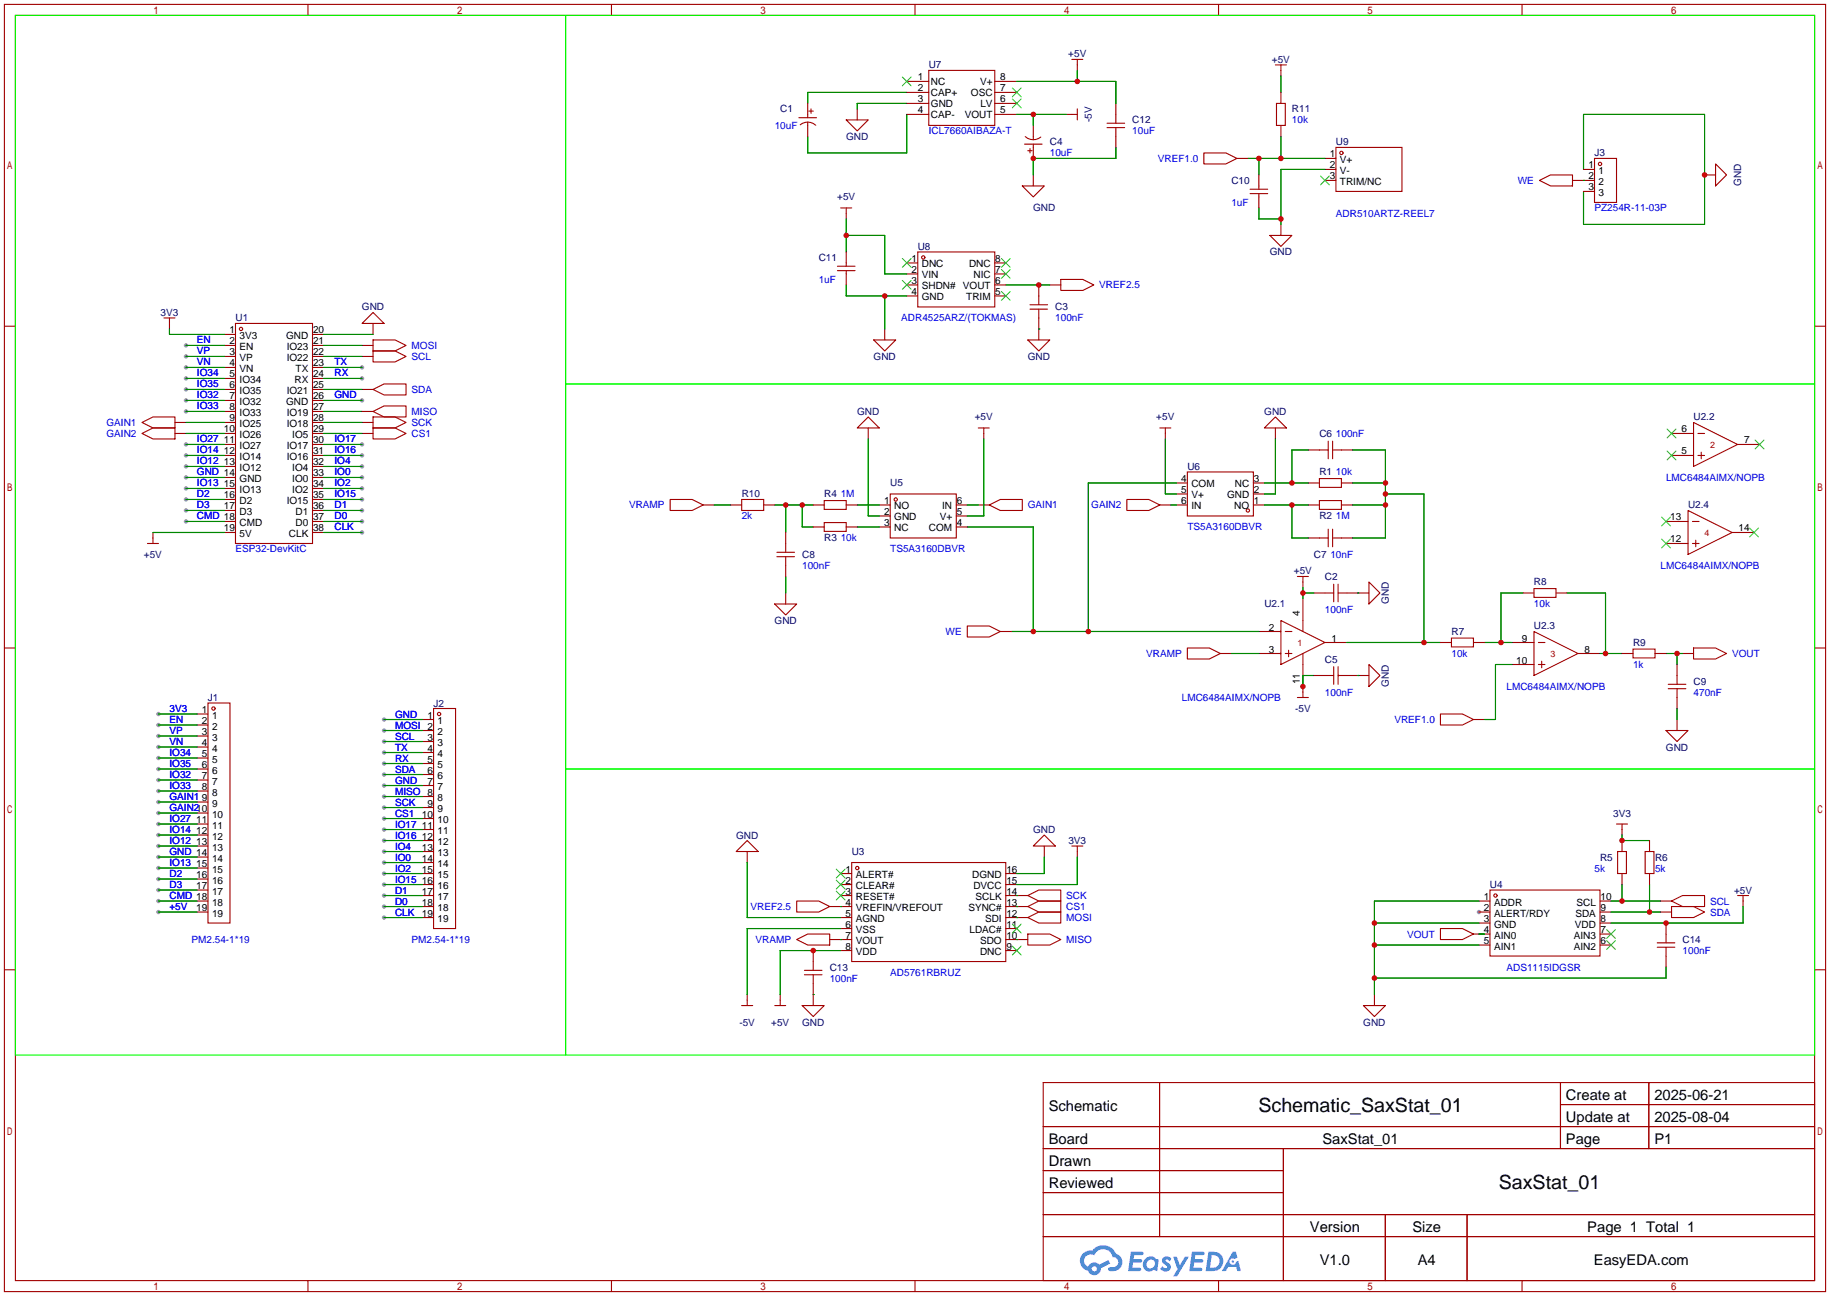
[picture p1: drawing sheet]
<svg xmlns="http://www.w3.org/2000/svg" width="422mm" height="299mm" viewBox="0 0 422 299" stroke-linecap="round" stroke-linejoin="round" font-family="sans-serif">
<g fill="#999">
<circle cx="341.4" cy="210.6" r=".51"/>
<circle cx="42.9" cy="79.8" r=".51"/>
<circle cx="42.9" cy="82.3" r=".51"/>
<circle cx="42.9" cy="84.8" r=".51"/>
<circle cx="42.9" cy="87.4" r=".51"/>
<circle cx="42.9" cy="89.9" r=".51"/>
<circle cx="42.9" cy="92.5" r=".51"/>
<circle cx="42.9" cy="95" r=".51"/>
<circle cx="42.9" cy="102.6" r=".51"/>
<circle cx="42.9" cy="105.2" r=".51"/>
<circle cx="42.9" cy="107.7" r=".51"/>
<circle cx="42.9" cy="110.2" r=".51"/>
<circle cx="42.9" cy="112.8" r=".51"/>
<circle cx="42.9" cy="115.3" r=".51"/>
<circle cx="42.9" cy="117.9" r=".51"/>
<circle cx="42.9" cy="120.4" r=".51"/>
<circle cx="36.6" cy="210.6" r=".51"/>
<circle cx="36.6" cy="185.2" r=".51"/>
<circle cx="36.6" cy="187.7" r=".51"/>
<circle cx="36.6" cy="164.8" r=".51"/>
<circle cx="36.6" cy="167.4" r=".51"/>
<circle cx="36.6" cy="169.9" r=".51"/>
<circle cx="36.6" cy="172.5" r=".51"/>
<circle cx="36.6" cy="175" r=".51"/>
<circle cx="36.6" cy="177.5" r=".51"/>
<circle cx="36.6" cy="180.1" r=".51"/>
<circle cx="36.6" cy="182.6" r=".51"/>
<circle cx="36.6" cy="190.2" r=".51"/>
<circle cx="36.6" cy="192.8" r=".51"/>
<circle cx="36.6" cy="195.3" r=".51"/>
<circle cx="36.6" cy="197.9" r=".51"/>
<circle cx="36.6" cy="200.4" r=".51"/>
<circle cx="36.6" cy="202.9" r=".51"/>
<circle cx="36.6" cy="205.5" r=".51"/>
<circle cx="36.6" cy="208" r=".51"/>
<circle cx="83.6" cy="122.9" r=".51"/>
<circle cx="83.6" cy="120.4" r=".51"/>
<circle cx="83.6" cy="117.9" r=".51"/>
<circle cx="83.6" cy="115.3" r=".51"/>
<circle cx="83.6" cy="112.8" r=".51"/>
<circle cx="83.6" cy="110.2" r=".51"/>
<circle cx="83.6" cy="107.7" r=".51"/>
<circle cx="83.6" cy="105.2" r=".51"/>
<circle cx="83.6" cy="102.6" r=".51"/>
<circle cx="83.6" cy="87.4" r=".51"/>
<circle cx="83.6" cy="84.8" r=".51"/>
<circle cx="83.6" cy="92.5" r=".51"/>
<circle cx="88.6" cy="189" r=".51"/>
<circle cx="88.6" cy="211.8" r=".51"/>
<circle cx="88.6" cy="209.3" r=".51"/>
<circle cx="88.6" cy="206.8" r=".51"/>
<circle cx="88.6" cy="204.2" r=".51"/>
<circle cx="88.6" cy="201.7" r=".51"/>
<circle cx="88.6" cy="199.1" r=".51"/>
<circle cx="88.6" cy="196.6" r=".51"/>
<circle cx="88.6" cy="194.1" r=".51"/>
<circle cx="88.6" cy="191.5" r=".51"/>
<circle cx="88.6" cy="168.7" r=".51"/>
<circle cx="88.6" cy="186.4" r=".51"/>
<circle cx="88.6" cy="176.3" r=".51"/>
<circle cx="88.6" cy="166.1" r=".51"/>
<circle cx="88.6" cy="173.7" r=".51"/>
<circle cx="88.6" cy="171.2" r=".51"/>
<circle cx="88.6" cy="183.9" r=".51"/>
<circle cx="88.6" cy="181.4" r=".51"/>
<circle cx="88.6" cy="178.8" r=".51"/>
</g>
<g fill="none" stroke="#a10000" stroke-width=".25">
<path d="M1 1h420.4v297.2h-420.4zM3.6 3.6h415.2v292.1h-415.2zM71.1 1v2.6M141.1 1v2.6M211.2 1v2.6M281.3 1v2.6M351.3 1v2.6M1 75.3h2.6M418.8 75.3h2.6M1 149.6h2.6M418.8 149.6h2.6M1 223.9h2.6"/>
<path d="M418.8 223.9h2.6M240.8 249.9h178v45.8h-178zM267.7 249.9v35.6M360.2 249.9v15.3M360.2 255h58.6M380.6 249.9v15.3M240.8 260.1h178M240.8 265.2h178M240.8 270.3h55.4M240.8 275.3h55.4M296.2 265.2v30.5M71.1 295.7v2.5"/>
<path d="M141.1 295.7v2.5M211.2 295.7v2.5M240.8 280.4h178M240.8 285.5h178M281.3 295.7v2.5M319.8 280.4v15.3M338.6 280.4v15.3M351.3 295.7v2.5"/>
</g>
<g fill="#5487ff">
<path d="M268.5 290.3a1.3 1.3 0 0 1 1.9 .3l-.4 .6a.54 .54 0 0 0-1-.2l.2 .2a1.28 1.28 0 0 1 .8 2 1.53 1.53 0 0 1-2.2-.3l.5-.6 .8 .5a.31 .31 0 0 0 .3-.3 .31 .31 0 0 0-.2-.3 1.12 1.12 0 0 1-.7-1.9z"/>
<path d="M270.8 290.2h.8l.7 1.9 1.2-1.9h.9l-2.7 4.5h-.9l1-1.7z"/>
<path d="M261 289h2.3a.46 .46 0 0 1 .5 .1 .46 .46 0 0 1 .1 .5l-.3 .2h-1.8l-.1 .9h1.6a.4 .4 0 0 1 .3 .4 .4 .4 0 0 1-.4 .4h-1.6l-.2 1.2h1.4a.46 .46 0 0 1 .5 .1 .46 .46 0 0 1 .1 .5l-.4 .2h-2.6z"/>
<path d="M275.1 289h2.3a.47 .47 0 0 1 .5 .1 .47 .47 0 0 1 .1 .5l-.3 .2h-1.8l-.1 .9h1.6a.4 .4 0 0 1 .4 .4 .4 .4 0 0 1-.5 .4h-1.6l-.2 1.2h1.4a.46 .46 0 0 1 .5 .1 .46 .46 0 0 1 .1 .5l-.4 .2h-2.6z"/>
<path d="M284.5 289h.8l.3 1.3-.6 .4a.75 .75 0 0 0-1.1 .3 .75 .75 0 0 0 .5 1 .75 .75 0 0 0 .9-.6l.5-.3 .6 2.4h-.8l-.3-1h-1.8l-.5 1h-1z"/>
<path d="M278.9 289l-.6 4.5h1.4a2.27 2.27 0 0 0 2.7-2.3 2.27 2.27 0 0 0-2.7-2.2zM279.7 289.8a1.5 1.5 0 0 1 1.8 1.5 1.5 1.5 0 0 1-1.9 1.4h-.3z"/>
<path d="M264.4 290.6a1.6 1.6 0 0 0-.4 2.3 1.6 1.6 0 0 0 2.3 .2l.8 .4 .3-2.5-.1-.3h-.5a1.58 1.58 0 0 0-2.4-.1zM265 291.1a.99 .99 0 0 1 1.6 .6 .99 .99 0 0 1-1.3 1.1 .98 .98 0 0 1-.3-1.7z"/>
<path d="M250 289.4a2.37 2.37 0 0 0 1.1 4 1.54 1.54 0 0 0 1.8 1 1.54 1.54 0 0 0 1.2-1.6l2.2-1.1-.5-.8-2.1 1.1a1.57 1.57 0 0 0-2.6 .4 1.5 1.5 0 0 1-.7-2.1 1.5 1.5 0 0 1 2.2-.5 2.23 2.23 0 0 1 2.3-1.4 2.23 2.23 0 0 1 1.9 1.8 1.16 1.16 0 0 1 1.3 1.1 1.16 1.16 0 0 1-1.1 1.3h-.7a.47 .47 0 0 0-.5 .3 .47 .47 0 0 0 .4 .6 2.14 2.14 0 0 0 2.7-1.4 2.14 2.14 0 0 0-1.3-2.7 3.2 3.2 0 0 0-5.5-.7l-1.1 .1zM252 292.9a.6 .6 0 0 1 1.2 0 .6 .6 0 0 1-1.2 0z"/>
<circle cx="284.6" cy="291.3" r=".28"/>
</g>
<g fill="none" stroke="#a10000" stroke-width=".25">
<path d="M209.3 18.8h5.1M214.4 16.3h15.2v12.7h-15.2zM229.6 18.8h5.1M247.4 13.7h2.5M248.7 13.7v2.6M294.4 15h2.5M295.7 15v2.5M184.4 27.2h4.1M184.7 28.8a2.74 2.74 0 0 1 3.6 .1M186.4 23.9v3.3M186.4 28.2v3.3M186.7 25.7h1"/>
<path d="M187.2 25.1v1.1M195.3 27.7h5.1l-2.5 2.5zM197.9 25.1v2.6M209.3 26.4h5.1M209.3 21.3h5.1M209.3 23.9h5.1M229.6 26.4h5.1M229.6 21.3h5.1M229.6 23.9h5.1M236.5 33.3h4M236.6 31.5a2.74 2.74 0 0 0 3.6 .1M237.2 34.8h1.1"/>
<path d="M237.7 34.3v1M238.5 29v3.3M238.5 33.3v3.3M246.1 26.4h2.6M248.7 25.1v2.6M255.5 29.5h4.1M255.5 28.4h4.1M257.6 23.9v4.5M257.6 29.5v4.5M277.9 35.3h5.1l2.5 1.3-2.5 1.2h-5.1zM285.5 36.6h2.5M294.6 23.9h2.1v5.1h-2.1z"/>
<path d="M295.7 21.3v2.6M295.7 29v2.5M305.8 36.6h2.6M305.8 39.1h2.6M308.4 34h15.2v10.2h-15.2zM365.5 39.1h2.5M368 36.6h5.1v10.1h-5.1zM396 37.8l2.5 2.6-2.5 2.5zM194.1 48h2.5M195.3 48v2.5M195.3 58.2v3.3M211.8 58.2h17.8v12.7h-17.8z"/>
<path d="M236 42.9h5l-2.5 2.6zM238.5 40.4v2.5M288.5 44.7h4.1M288.5 43.7h4.1M290.6 40.4v3.3M290.6 44.7v3.3M293.1 54.4h5.1l-2.5 2.5zM295.7 51.8v2.6M305.8 41.7h2.6M355.3 41.7l2.6-1.3h5.1v2.5h-5.1zM363 41.7h5M365.5 44.2h2.5"/>
<path d="M393.4 40.4h2.6M37.8 73.4h2.6M39.1 73.4v2.5M51.8 77.2h2.6M51.8 79.8h2.6M54.4 74.7h17.7v50.8h-17.7zM72.1 77.2h2.6M72.1 79.8h2.6M83.6 79.8h2.5M86.1 72.1l2.5 2.6h-5zM86.1 78.5h5.1l2.5 1.3-2.5 1.2h-5.1zM86.1 74.7v2.5"/>
<path d="M193.3 62.5h4.1M193.3 61.5h4.1M195.3 62.5v3.3M201.7 78.5h5.1l-2.6 2.5zM204.2 75.9v2.6M209.3 65.8h2.5M209.3 60.7h2.5M209.3 63.2h2.5M209.3 68.3h2.5M229.6 65.8h2.6M229.6 60.7h2.6M229.6 63.2h2.6"/>
<path d="M229.6 68.3h2.6M237.2 78.5h5.1l-2.5 2.5zM237.7 70.4h4.1M237.7 71.4h4.1M239.8 65.8v4.6M239.8 71.4v7.1M242.3 65.8h2.6M244.9 64.5h5l2.6 1.3-2.6 1.3h-5zM32.8 97.5l2.5-1.2h5.1v2.5h-5.1zM40.4 97.5h2.5M51.8 82.3h2.6M51.8 84.8h2.6"/>
<path d="M51.8 87.4h2.6M51.8 89.9h2.6M51.8 92.5h2.6M51.8 95h2.6M51.8 97.5h2.6M72.1 82.3h2.6M72.1 84.8h2.6M72.1 87.4h2.6M72.1 89.9h2.6M72.1 92.5h2.6M72.1 95h2.6M72.1 97.5h2.6"/>
<path d="M83.6 82.3h2.5M83.6 89.9h2.5M83.6 95h2.5M83.6 97.5h2.5M86.1 96.3h5.1l2.5 1.2-2.5 1.3h-5.1zM86.1 95l2.5-1.3h5.1v2.6h-5.1zM86.1 98.8h5.1l2.5 1.3-2.5 1.2h-5.1zM86.1 89.9l2.5-1.3h5.1v2.6h-5.1zM86.1 81h5.1l2.5 1.3-2.5 1.3h-5.1zM197.9 98.8l2.5-2.5 2.5 2.5zM200.4 98.8v2.5M225.8 98.8h2.5"/>
<path d="M227.1 98.8v2.5M267.7 98.8h2.6M269 98.8v2.5M294.4 96.3l2.5 2.5h-5.1zM294.4 98.8v2.5M390.9 97.5l10.2 5.1-10.2 5.1zM32.8 100.1l2.5-1.3h5.1v2.5h-5.1zM40.4 100.1h2.5M51.8 100.1h2.6M51.8 105.2h2.6M51.8 102.6h2.6M51.8 107.7h2.6"/>
<path d="M51.8 110.2h2.6M51.8 112.8h2.6M51.8 115.3h2.6M51.8 117.9h2.6M72.1 100.1h2.6M72.1 105.2h2.6M72.1 102.6h2.6M72.1 107.7h2.6M72.1 110.2h2.6M72.1 112.8h2.6M72.1 115.3h2.6M72.1 117.9h2.6"/>
<path d="M83.6 100.1h2.5M154.7 115.3h5.1l2.5 1.3-2.5 1.3h-5.1zM162.3 116.6h2.5M168.7 116.6h2.5M171.2 115.3h5.1v2.6h-5.1zM176.3 116.6h2.5M187.7 116.6h2.5M190.2 115.6h5.1v2h-5.1zM195.3 116.6h2.6M202.9 116.6h2.6M202.9 119.1h2.6M205.5 114h15.2v10.2h-15.2z"/>
<path d="M220.7 116.6h2.6M220.7 119.1h2.6M225.8 116.6h2.5M228.3 116.6l2.6-1.3h5.1v2.6h-5.1zM260.1 115.3h5.1l2.5 1.3-2.5 1.3h-5.1zM267.7 116.6h2.6M271.5 116.6h2.6M271.5 114h2.6M271.5 111.5h2.6M274.1 109h15.2v10.1h-15.2zM289.3 116.6h2.5M289.3 114h2.5"/>
<path d="M289.3 111.5h2.5M302 116.6h2.5M302 111.5h2.5M302 103.9h4.6M304.5 110.5h5.1v2h-5.1zM304.5 115.6h5.1v2h-5.1zM306.6 101.9v4M307.6 103.9h4.6M307.6 101.9v4M309.6 116.6h2.6M309.6 111.5h2.6M385.8 100.1h5.1"/>
<path d="M385.8 105.2h5.1M389.6 117.9l10.2 5-10.2 5.1zM391.9 100.1h1.5M391.9 105.2h1.5M392.7 104.4v1.5M401.1 102.6h5M34 125.5h2.6M35.3 122.9v2.6M51.8 120.4h2.6M51.8 122.9h2.6M72.1 120.4h2.6M72.1 122.9h2.6"/>
<path d="M178.8 139.4h5.1l-2.5 2.6zM179.3 127.5h4.1M179.3 128.5h4.1M181.4 122.9v4.6M181.4 128.5v4.6M181.4 136.9v2.5M187.7 121.7h2.5M190.2 120.6h5.1v2.1h-5.1zM195.3 121.7h2.6M202.9 121.7h2.6M220.7 121.7h2.6M299.5 133.1h2.5"/>
<path d="M300.7 133.1v2.5M300.7 138.2v7.6M302 124.2h4.6M303.3 136.9h4.5M306.6 122.2v4M307.6 122.2v4M307.6 124.2h4.6M307.8 134.9v4M308.9 136.9h7.1M308.9 134.9v4M316 134.4l2.5 2.5-2.5 2.5zM351.5 136.9h2.6"/>
<path d="M354.1 135.9h5.1v2h-5.1zM359.2 136.9h2.5M384.6 120.4h5M384.6 125.5h5M390.7 120.4h1.5M390.7 125.5h1.5M391.4 124.7v1.5M399.8 122.9h5.1M223.3 144.5h5l2.6 1.3-2.6 1.3h-5zM230.9 145.8h2.5M274.1 149.6h5l2.6 1.3-2.6 1.2h-5zM281.7 150.9h2.5"/>
<path d="M290.6 145.8h5.1M290.6 150.9h5.1M295.7 143.3l10.1 5-10.1 5.1zM296.7 145.8h1.5M296.7 150.9h1.5M297.4 150.1v1.5M300.7 150.9v10.1M303.3 156h4.5M305.8 148.3h5.1M307.8 153.9v4.1M308.9 156h7.1M308.9 153.9v4.1"/>
<path d="M316 153.4l2.5 2.6-2.5 2.5zM332.5 148.3h2.5M335 147.3h5.1v2.1h-5.1zM340.1 148.3h2.5M349 148.3h5.1M349 153.4h5.1M354.1 145.8l10.1 5.1-10.1 5.1zM355.1 148.3h1.5M355.1 153.4h1.5M355.9 152.7v1.5M364.2 150.9h5.1M374.4 150.9h2.5"/>
<path d="M376.9 149.9h5.1v2h-5.1zM382 150.9h2.6M385.1 158h4M385.1 159h4M387.1 153.4v4.6M387.1 159v4.6M388.4 150.9h2.5M390.9 149.6h5.1l2.5 1.3-2.5 1.2h-5.1zM45.5 164.8h2.5M45.5 167.4h2.5M45.5 169.9h2.5M45.5 172.5h2.5"/>
<path d="M45.5 175h2.5M45.5 177.5h2.5M48 162.3h5.1v50.8h-5.1zM97.5 166.1h2.6M97.5 168.7h2.6M97.5 171.2h2.6M97.5 173.7h2.6M97.5 176.3h2.6M97.5 178.8h2.6M100.1 163.6h5.1v50.8h-5.1zM299.5 161h2.5M332.5 164.8h5.1l2.5 1.3-2.5 1.3h-5.1z"/>
<path d="M340.1 166.1h2.5M384.6 168.7h5l-2.5 2.5zM387.1 166.1v2.6M45.5 195.3h2.5M45.5 190.2h2.5M45.5 180.1h2.5M45.5 182.6h2.5M45.5 185.2h2.5M45.5 187.7h2.5M45.5 192.8h2.5M45.5 197.9h2.5M97.5 181.4h2.6"/>
<path d="M97.5 183.9h2.6M97.5 186.4h2.6M97.5 189h2.6M97.5 191.5h2.6M97.5 194.1h2.6M97.5 196.6h2.6M97.5 199.1h2.6M169.9 196.6l2.6-2.5 2.5 2.5zM172.5 196.6v2.5M196.6 199.1h35.6v22.9h-35.6zM238.5 195.3l2.5-2.5 2.6 2.5zM241 195.3v2.6"/>
<path d="M247.4 195.3h2.5M248.7 195.3v2.6M373.1 190.2h2.6M373.4 196.6h2v5.1h-2zM374.4 190.2v2.6M374.4 194.1v2.5M379.7 196.6h2.1v5.1h-2.1zM380.7 194.1v2.5M45.5 208h2.5M45.5 210.6h2.5M45.5 200.4h2.5M45.5 202.9h2.5"/>
<path d="M45.5 205.5h2.5M97.5 201.7h2.6M97.5 204.2h2.6M97.5 206.8h2.6M97.5 209.3h2.6M97.5 211.8h2.6M183.9 208h5.1l2.5 1.3-2.5 1.3h-5.1zM183.9 216.9l2.5-1.3h5.1v2.6h-5.1zM187.7 219.5v4.5M191.5 209.3h5.1M191.5 216.9h5.1M194.1 201.7h2.5"/>
<path d="M194.1 204.2h2.5M194.1 206.8h2.5M194.1 211.8h2.5M194.1 214.4h2.5M194.1 219.5h2.5M232.2 201.7h2.5M232.2 204.2h2.5M232.2 206.8h5M232.2 209.3h5M232.2 211.8h5M232.2 214.4h2.5M232.2 216.9h5"/>
<path d="M232.2 219.5h2.5M237.2 211.8l2.6-1.2h5.1v2.5h-5.1zM237.2 215.6h5.1l2.6 1.3-2.6 1.3h-5.1zM237.2 209.3l2.6-1.3h5.1v2.6h-5.1zM237.2 206.8l2.6-1.3h5.1v2.5h-5.1zM332.5 214.4h5.1l2.5 1.2-2.5 1.3h-5.1zM340.1 215.6h3.8M341.4 208h2.5M341.4 210.6h2.5M341.4 213.1h2.5M341.4 218.2h2.5M343.9 205.5h25.4v15.2h-25.4z"/>
<path d="M369.3 208h2.6M369.3 210.6h2.6M369.3 213.1h2.6M369.3 215.6h2.6M369.3 218.2h2.6M374.4 201.7v2.5M380.7 201.7v2.5M382.5 217.7h4.1M382.5 218.7h4.1M383.3 208h2.5M383.3 210.6h2.5M384.6 213.1v4.6"/>
<path d="M384.6 218.7v4.6M385.8 209.3h5.1l2.5 1.3-2.5 1.2h-5.1zM385.8 208l2.6-1.2h5v2.5h-5zM401.1 206.8h2.5M402.3 206.8v2.5M171.2 232.2h2.5M172.5 229.6v2.6M178.8 232.2h2.6M180.1 229.6v2.6M185.2 232.2h5l-2.5 2.5zM185.7 224h4M185.7 225h4"/>
<path d="M187.7 225v7.2M314.7 232.2h5.1l-2.6 2.5zM317.2 229.6v2.6"/>
<circle cx="309.6" cy="35.3" r=".38"/>
<circle cx="369.3" cy="37.8" r=".38"/>
<circle cx="213.1" cy="59.4" r=".38"/>
<circle cx="55.6" cy="75.9" r=".38"/>
<circle cx="206.8" cy="115.3" r=".38"/>
<circle cx="288" cy="117.9" r=".38"/>
<circle cx="49.3" cy="163.6" r=".38"/>
<circle cx="101.3" cy="164.8" r=".38"/>
<circle cx="197.9" cy="200.4" r=".38"/>
<circle cx="345.2" cy="206.8" r=".38"/>
</g>
<g fill="none" stroke="#3c3" stroke-width=".25">
<path d="M208.3 17.8l2 2M210.3 17.8l-2 2M233.7 22.9l2 2M233.7 20.3l2 2.1M235.7 22.9l-2 2M235.7 20.3l-2 2.1M208.3 59.7l2 2M210.3 59.7l-2 2M231.1 59.7l2.1 2M233.2 59.7l-2.1 2M304.8 40.6l2 2.1M306.8 40.6l-2 2.1"/>
<path d="M208.3 64.8l2 2M210.3 64.8l-2 2M231.1 67.3l2.1 2M231.1 62.2l2.1 2.1M233.2 67.3l-2.1 2M233.2 62.2l-2.1 2.1M384.8 99.1l2 2M386.8 99.1l-2 2M383.5 119.4l2.1 2M384.8 104.1l2 2.1M385.6 119.4l-2.1 2M386.8 104.1l-2 2.1"/>
<path d="M405.1 101.6l2.1 2M407.2 101.6l-2.1 2M383.5 124.5l2.1 2M385.6 124.5l-2.1 2M403.9 121.9l2 2.1M405.9 121.9l-2 2.1M193 200.7l2.1 2M193 203.2l2.1 2M193 205.7l2.1 2.1M195.1 200.7l-2.1 2M195.1 203.2l-2.1 2M195.1 205.7l-2.1 2.1"/>
<path d="M233.7 218.4l2 2.1M233.7 213.4l2 2M235.7 218.4l-2 2.1M235.7 213.4l-2 2M370.8 217.2l2.1 2M370.8 214.6l2.1 2.1M372.9 217.2l-2.1 2M372.9 214.6l-2.1 2.1"/>
</g>
<g fill="none" stroke="#008700" stroke-width=".25">
<path d="M234.7 18.8h22.9v5.1M248.7 16.3v2.5M295.7 17.5v3.8M209.3 23.9h-11.4v1.2M209.3 21.3h-22.9v2.6M209.3 26.4v8.9h-22.9v-3.8M234.7 26.4h11.4M238.5 26.4v2.6M257.6 34v2.6h-19.1v3.8M288 36.6h17.8M290.6 36.6v3.8M295.7 31.5v5.1"/>
<path d="M305.8 39.1h-10.1v12.7M365.5 39.1v-12.7h27.9v25.4h-27.9v-7.6M195.3 54.4h8.9v8.8h5.1M195.3 50.5v7.7M290.6 48v2.5h5.1M365.5 41.7h.1M39.1 75.9v1.3h12.7M42.9 79.8h8.9M74.7 77.2h11.4M74.7 79.8h8.9M195.3 65.8v2.5h14M204.2 68.3v7.6"/>
<path d="M232.2 65.8h10.1M239.8 75.9h.1M42.9 95h8.9M42.9 97.5h8.9M42.9 82.3h8.9M42.9 89.9h8.9M42.9 84.8h8.9M42.9 87.4h8.9M42.9 92.5h8.9M74.7 95h8.9M74.7 97.5h8.9M74.7 82.3h8.9"/>
<path d="M74.7 89.9h8.9M74.7 84.8h8.9M74.7 87.4h8.9M74.7 92.5h8.9M42.9 100.1h8.9M42.9 102.6h8.9M42.9 105.2h8.9M42.9 107.7h8.9M42.9 110.2h8.9M42.9 112.8h8.9M42.9 115.3h8.9M42.9 117.9h8.9"/>
<path d="M74.7 100.1h8.9M74.7 102.6h8.9M74.7 105.2h8.9M74.7 107.7h8.9M74.7 110.2h8.9M74.7 112.8h8.9M74.7 115.3h8.9M74.7 117.9h8.9M164.8 116.6h3.9M178.8 116.6h8.9M181.4 116.6v6.3M185.2 116.6v5.1h2.5"/>
<path d="M197.9 116.6h5M200.4 101.3v17.8h2.5M223.3 116.6h2.5M227.1 101.3v17.8h-3.8M269 101.3v12.7h2.5M270.3 116.6h1.2M271.5 111.5h-20.3v34.3M291.8 111.5h10.2M291.8 116.6h10.2M294.4 101.3v12.7h-2.6M298.2 116.6v7.6h3.8M302 103.9h-3.8v7.6"/>
<path d="M312.2 111.5h7.6M312.2 116.6h7.6M312.2 103.9h7.6v20.3h-7.6M319.8 114h8.9v34.3M35.3 122.9h16.5M42.9 120.4h8.9M74.7 122.9h8.9M74.7 120.4h8.9M181.4 133.1v3.8M197.9 121.7h5M223.3 121.7h15.2v24.1M300.7 135.6v2.6"/>
<path d="M300.7 136.9h2.6M313.4 136.9h.1M351.5 136.9h-5v11.4M361.7 136.9h8.9v14M233.4 145.8h57.2M284.2 150.9h6.4M303.3 156h-2.6v2.5M310.9 148.3h21.6M313.4 156h.1M342.6 148.3h6.4M349 153.4h-3.8v12.7h-2.6M369.3 150.9h5.1"/>
<path d="M384.6 150.9h3.8M387.1 150.9v2.5M36.6 164.8h8.9M36.6 167.4h8.9M36.6 169.9h8.9M36.6 172.5h8.9M36.6 175h8.9M36.6 177.5h8.9M88.6 166.1h8.9M88.6 168.7h8.9M88.6 176.3h8.9M88.6 173.7h8.9"/>
<path d="M88.6 171.2h8.9M88.6 178.8h8.9M387.1 163.6v2.5M36.6 185.2h8.9M36.6 187.7h8.9M36.6 180.1h8.9M36.6 182.6h8.9M36.6 190.2h8.9M36.6 192.8h8.9M36.6 195.3h8.9M36.6 197.9h8.9M88.6 194.1h8.9"/>
<path d="M88.6 189h8.9M88.6 199.1h8.9M88.6 196.6h8.9M88.6 191.5h8.9M88.6 186.4h8.9M88.6 183.9h8.9M88.6 181.4h8.9M172.5 199.1v12.7h21.6M241 197.9v3.8h-6.3M248.7 197.9v6.3h-14M374.4 192.8v1.3h6.3M36.6 208h8.9"/>
<path d="M36.6 210.6h8.9M36.6 200.4h8.9M36.6 202.9h8.9M36.6 205.5h8.9M88.6 204.2h8.9M88.6 201.7h8.9M88.6 211.8h8.9M88.6 209.3h8.9M88.6 206.8h8.9M194.1 209.3h.1M194.1 216.9h.1M194.1 219.5h-14v10.1"/>
<path d="M194.1 214.4h-21.6v15.2M234.7 211.8h.1M234.7 216.9h.1M234.7 209.3h.1M234.7 206.8h.1M317.2 213.1h24.2M317.2 218.2h24.2M341.4 215.6h1.2M341.4 208h-24.2v21.6M371.9 208h11.4M371.9 210.6h11.4M374.4 204.2v3.8"/>
<path d="M380.7 204.2v6.4M402.3 209.3v3.8h-30.4M187.7 229.6h.1M384.6 223.3v2.5h-67.4"/>
</g>
<path d="M3.6 3.6h127v240h-127zM130.6 3.6h288.2v85h-288.2zM130.6 88.6h288.2v88.9h-288.2zM130.6 177.5h288.2v66.1h-288.2z" fill="none" stroke="#0f0" stroke-width=".25"/>
<g fill="#c00">
<circle cx="239.8" cy="65.8" r=".63"/>
<circle cx="317.2" cy="213.1" r=".63"/>
<circle cx="317.2" cy="218.2" r=".63"/>
<circle cx="317.2" cy="225.8" r=".63"/>
<circle cx="251.2" cy="145.8" r=".63"/>
<circle cx="238.5" cy="145.8" r=".63"/>
<circle cx="300.7" cy="136.9" r=".63"/>
<circle cx="187.7" cy="219.5" r=".63"/>
<circle cx="380.7" cy="210.6" r=".63"/>
<circle cx="374.4" cy="208" r=".63"/>
<circle cx="393.4" cy="40.4" r=".63"/>
<circle cx="298.2" cy="111.5" r=".63"/>
<circle cx="298.2" cy="116.6" r=".63"/>
<circle cx="185.2" cy="116.6" r=".63"/>
<circle cx="181.4" cy="116.6" r=".63"/>
<circle cx="384.6" cy="213.1" r=".63"/>
<circle cx="374.4" cy="194.1" r=".63"/>
<circle cx="238.5" cy="36.6" r=".63"/>
<circle cx="300.7" cy="158.5" r=".63"/>
<circle cx="319.8" cy="114" r=".63"/>
<circle cx="319.8" cy="111.5" r=".63"/>
<circle cx="319.8" cy="116.6" r=".63"/>
<circle cx="328.7" cy="148.3" r=".63"/>
<circle cx="346.5" cy="148.3" r=".63"/>
<circle cx="387.1" cy="150.9" r=".63"/>
<circle cx="370.6" cy="150.9" r=".63"/>
<circle cx="295.7" cy="50.5" r=".63"/>
<circle cx="295.7" cy="36.6" r=".63"/>
<circle cx="290.6" cy="36.6" r=".63"/>
<circle cx="204.2" cy="68.3" r=".63"/>
<circle cx="195.3" cy="54.4" r=".63"/>
<circle cx="238.5" cy="26.4" r=".63"/>
<circle cx="248.7" cy="18.8" r=".63"/>
</g>
<g font-size="4.5">
<text x="290.5" y="256.8">Schematic_SaxStat_01</text>
<text x="345.9" y="274.6">SaxStat_01</text>
</g>
<g font-size="3.4">
<text x="242.1" y="256.5">Schematic</text>
<text x="361.5" y="254">Create at</text>
<text x="381.9" y="254">2025-06-21</text>
<text x="361.5" y="259.1">Update at</text>
<text x="381.9" y="259.1">2025-08-04</text>
<text x="242.1" y="264.2">Board</text>
<text x="242.1" y="269.2">Drawn</text>
<text x="305.3" y="264.2">SaxStat_01</text>
<text x="361.5" y="264.2">Page</text>
<text x="381.9" y="264.2">P1</text>
<text x="242.1" y="274.3">Reviewed</text>
<text x="302.4" y="284.5">Version</text>
<text x="326" y="284.5">Size</text>
<text x="366.4" y="284.5">Page 1 Total 1</text>
<text x="304.6" y="292.1">V1.0</text>
<text x="327.2" y="292.1">A4</text>
<text x="367.9" y="292.1">EasyEDA.com</text>
</g>
<g font-size="2.3" fill="#000080">
<text x="214.4" y="15.8">U7</text>
<text x="246.6" y="13.3">+5V</text>
<text x="293.6" y="14.5">+5V</text>
<text x="180.1" y="26">C1</text>
<text x="252" y="28.2" transform="rotate(-90 252 28.2)">-5V</text>
<text x="261.4" y="28.5">C12</text>
<text x="298.2" y="26">R11</text>
<text x="195.3" y="32.3">GND</text>
<text x="242.3" y="33.6">C4</text>
<text x="308.4" y="33.6">U9</text>
<text x="368" y="36.1">J3</text>
<text x="193.2" y="46.3">+5V</text>
<text x="284.2" y="42.5">C10</text>
<text x="401.9" y="43" transform="rotate(-90 401.9 43)">GND</text>
<text x="238.5" y="48.8">GND</text>
<text x="211.8" y="57.7">U8</text>
<text x="293.1" y="59">GND</text>
<text x="189" y="60.2">C11</text>
<text x="83.5" y="71.7">GND</text>
<text x="243.6" y="71.7">C3</text>
<text x="37.1" y="72.9">3V3</text>
<text x="54.4" y="74.2">U1</text>
<text x="201.7" y="83.1">GND</text>
<text x="237.2" y="83.1">GND</text>
<text x="197.8" y="95.8">GND</text>
<text x="291.8" y="95.8">GND</text>
<text x="225" y="97.1">+5V</text>
<text x="266.9" y="97.1">+5V</text>
<text x="304.5" y="100.9">C6</text>
<text x="390.9" y="97.1">U2.2</text>
<text x="205.5" y="112.3">U5</text>
<text x="274.1" y="108.5">U6</text>
<text x="304.5" y="109.8">R1</text>
<text x="171.2" y="114.9">R10</text>
<text x="190.2" y="114.9">R4</text>
<text x="304.5" y="119.9">R2</text>
<text x="389.6" y="117.4">U2.4</text>
<text x="190.2" y="125">R3</text>
<text x="33.2" y="128.8">+5V</text>
<text x="185.2" y="128.8">C8</text>
<text x="303.3" y="128.8">C7</text>
<text x="298.7" y="132.6">+5V</text>
<text x="305.8" y="133.9">C2</text>
<text x="354.1" y="135.2">R8</text>
<text x="291.8" y="140.3">U2.1</text>
<text x="320.6" y="139.5" transform="rotate(-90 320.6 139.5)">GND</text>
<text x="178.8" y="144.1">GND</text>
<text x="335" y="146.6">R7</text>
<text x="354.1" y="145.3">U2.3</text>
<text x="376.9" y="149.1">R9</text>
<text x="305.8" y="153">C5</text>
<text x="48" y="161.8">J1</text>
<text x="320.6" y="158.5" transform="rotate(-90 320.6 158.5)">GND</text>
<text x="390.9" y="158">C9</text>
<text x="100.1" y="163.1">J2</text>
<text x="298.9" y="164.4">-5V</text>
<text x="384.5" y="173.3">GND</text>
<text x="372.3" y="188.5">3V3</text>
<text x="169.9" y="193.6">GND</text>
<text x="196.6" y="197.4">U3</text>
<text x="238.5" y="192.3">GND</text>
<text x="246.6" y="194.9">3V3</text>
<text x="369.3" y="198.7">R5</text>
<text x="382" y="198.7">R6</text>
<text x="343.9" y="205">U4</text>
<text x="400.3" y="206.3">+5V</text>
<text x="388.4" y="217.7">C14</text>
<text x="191.5" y="224.1">C13</text>
<text x="170.7" y="236.8">-5V</text>
<text x="178" y="236.8">+5V</text>
<text x="185.1" y="236.8">GND</text>
<text x="314.7" y="236.8">GND</text>
</g>
<g font-size="2.3">
<text x="211.8" y="18.6">1</text>
<text x="211.8" y="21.1">2</text>
<text x="211.8" y="23.6">3</text>
<text x="214.9" y="19.6">NC</text>
<text x="214.9" y="22.1">CAP+</text>
<text x="224.1" y="22.1">OSC</text>
<text x="226.2" y="19.6">V+</text>
<text x="230.9" y="23.6">6</text>
<text x="230.9" y="21.1">7</text>
<text x="230.9" y="18.6">8</text>
<text x="211.8" y="26.2">4</text>
<text x="214.9" y="24.7">GND</text>
<text x="214.9" y="27.2">CAP-</text>
<text x="222.7" y="27.2">VOUT</text>
<text x="226.3" y="24.7">LV</text>
<text x="230.9" y="26.2">5</text>
<text x="306.9" y="36.3">1</text>
<text x="306.9" y="38.9">2</text>
<text x="306.9" y="41.4">3</text>
<text x="309.3" y="37.6">V+</text>
<text x="309.3" y="40.2">V-</text>
<text x="366.6" y="38.9">1</text>
<text x="366.6" y="41.4">2</text>
<text x="369" y="40.2">1</text>
<text x="309.3" y="42.7">TRIM/NC</text>
<text x="366.6" y="44">3</text>
<text x="369" y="42.7">2</text>
<text x="369" y="45.2">3</text>
<text x="210.4" y="60.5">1</text>
<text x="210.4" y="63">2</text>
<text x="210.4" y="65.6">3</text>
<text x="212.8" y="61.7">DNC</text>
<text x="212.8" y="64.3">VIN</text>
<text x="223.7" y="61.7">DNC</text>
<text x="224.7" y="64.3">NIC</text>
<text x="229.7" y="65.6">6</text>
<text x="229.7" y="63">7</text>
<text x="229.7" y="60.5">8</text>
<text x="210.4" y="68.1">4</text>
<text x="212.8" y="66.8">SHDN#</text>
<text x="212.8" y="69.4">GND</text>
<text x="222.3" y="66.8">VOUT</text>
<text x="223" y="69.4">TRIM</text>
<text x="229.7" y="68.1">5</text>
<text x="52.9" y="77">1</text>
<text x="72.3" y="77">20</text>
<text x="52.9" y="79.5">2</text>
<text x="52.9" y="82.1">3</text>
<text x="55.3" y="78.3">3V3</text>
<text x="55.3" y="80.8">EN</text>
<text x="55.3" y="83.3">VP</text>
<text x="66.1" y="78.3">GND</text>
<text x="66.2" y="80.8">IO23</text>
<text x="66.2" y="83.3">IO22</text>
<text x="72.3" y="79.5">21</text>
<text x="72.3" y="82.1">22</text>
<text x="52.9" y="84.6">4</text>
<text x="52.9" y="87.1">5</text>
<text x="52.9" y="89.7">6</text>
<text x="55.3" y="85.9">VN</text>
<text x="55.3" y="88.4">IO34</text>
<text x="68" y="88.4">RX</text>
<text x="68.2" y="85.9">TX</text>
<text x="72.3" y="84.6">23</text>
<text x="72.3" y="87.1">24</text>
<text x="72.3" y="89.7">25</text>
<text x="52.9" y="92.2">7</text>
<text x="52.9" y="94.8">8</text>
<text x="55.3" y="91">IO35</text>
<text x="55.3" y="93.5">IO32</text>
<text x="66.1" y="93.5">GND</text>
<text x="66.2" y="91">IO21</text>
<text x="72.3" y="92.2">26</text>
<text x="72.3" y="94.8">27</text>
<text x="51.7" y="99.8">10</text>
<text x="52.9" y="97.3">9</text>
<text x="55.3" y="96">IO33</text>
<text x="55.3" y="98.6">IO25</text>
<text x="55.3" y="101.1">IO26</text>
<text x="66.2" y="96">IO19</text>
<text x="66.2" y="98.6">IO18</text>
<text x="67.5" y="101.1">IO5</text>
<text x="72.3" y="97.3">28</text>
<text x="72.3" y="99.8">29</text>
<text x="388.1" y="99.8">6</text>
<text x="51.7" y="102.4">11</text>
<text x="51.7" y="104.9">12</text>
<text x="51.7" y="107.5">13</text>
<text x="55.3" y="103.7">IO27</text>
<text x="55.3" y="106.2">IO14</text>
<text x="66.2" y="103.7">IO17</text>
<text x="66.2" y="106.2">IO16</text>
<text x="72.3" y="102.4">30</text>
<text x="72.3" y="104.9">31</text>
<text x="72.3" y="107.5">32</text>
<text x="388.1" y="104.9">5</text>
<text x="402.6" y="102.4">7</text>
<text x="51.7" y="112.5">15</text>
<text x="55.3" y="108.7">IO12</text>
<text x="55.3" y="111.3">GND</text>
<text x="55.3" y="113.8">IO13</text>
<text x="67.5" y="108.7">IO4</text>
<text x="67.5" y="111.3">IO0</text>
<text x="67.5" y="113.8">IO2</text>
<text x="72.3" y="110">33</text>
<text x="72.3" y="112.5">34</text>
<text x="272.7" y="111.3">4</text>
<text x="272.7" y="113.8">5</text>
<text x="275" y="112.5">COM</text>
<text x="285" y="112.5">NC</text>
<text x="289.4" y="113.8">2</text>
<text x="289.4" y="111.3">3</text>
<text x="51.7" y="115.1">16</text>
<text x="51.7" y="117.6">17</text>
<text x="55.3" y="116.4">D2</text>
<text x="55.3" y="118.9">D3</text>
<text x="66.2" y="116.4">IO15</text>
<text x="68.2" y="118.9">D1</text>
<text x="72.3" y="115.1">35</text>
<text x="72.3" y="117.6">36</text>
<text x="204.1" y="116.4">1</text>
<text x="204.1" y="118.9">2</text>
<text x="206.4" y="117.6">NO</text>
<text x="217.5" y="117.6">IN</text>
<text x="220.9" y="118.9">5</text>
<text x="220.9" y="116.4">6</text>
<text x="272.7" y="116.4">6</text>
<text x="275" y="115.1">V+</text>
<text x="275" y="117.6">IN</text>
<text x="283.2" y="115.1">GND</text>
<text x="284.9" y="117.6">NO</text>
<text x="289.4" y="116.4">1</text>
<text x="51.7" y="122.7">19</text>
<text x="55.3" y="121.4">CMD</text>
<text x="55.3" y="124">5V</text>
<text x="66.7" y="124">CLK</text>
<text x="68.2" y="121.4">D0</text>
<text x="72.3" y="120.2">37</text>
<text x="72.3" y="122.7">38</text>
<text x="204.1" y="121.4">3</text>
<text x="206.4" y="120.2">GND</text>
<text x="206.4" y="122.7">NC</text>
<text x="214.4" y="122.7">COM</text>
<text x="216.9" y="120.2">V+</text>
<text x="220.9" y="121.4">4</text>
<text x="385.5" y="120.2">13</text>
<text x="385.5" y="125.2">12</text>
<text x="401.3" y="122.7">14</text>
<text x="300" y="142.2" transform="rotate(-90 300 142.2)">4</text>
<text x="292.8" y="145.6">2</text>
<text x="307.3" y="148.1">1</text>
<text x="351.3" y="148.1">9</text>
<text x="292.8" y="150.6">3</text>
<text x="350" y="153.2">10</text>
<text x="365.8" y="150.6">8</text>
<text x="300" y="158" transform="rotate(-90 300 158)">11</text>
<text x="46.6" y="164.6">1</text>
<text x="46.6" y="167.2">2</text>
<text x="48.9" y="165.9">1</text>
<text x="98.7" y="165.9">1</text>
<text x="101" y="167.2">1</text>
<text x="46.6" y="169.7">3</text>
<text x="46.6" y="172.2">4</text>
<text x="48.9" y="168.4">2</text>
<text x="48.9" y="171">3</text>
<text x="48.9" y="173.5">4</text>
<text x="98.7" y="171">3</text>
<text x="98.7" y="173.5">4</text>
<text x="101" y="169.7">2</text>
<text x="101" y="172.2">3</text>
<text x="46.6" y="174.8">5</text>
<text x="46.6" y="177.3">6</text>
<text x="46.6" y="179.9">7</text>
<text x="48.9" y="176">5</text>
<text x="48.9" y="178.6">6</text>
<text x="98.7" y="176">5</text>
<text x="98.7" y="178.6">6</text>
<text x="101" y="174.8">4</text>
<text x="101" y="177.3">5</text>
<text x="101" y="179.9">6</text>
<text x="46.6" y="182.4">8</text>
<text x="46.6" y="184.9">9</text>
<text x="48.9" y="181.1">7</text>
<text x="48.9" y="183.7">8</text>
<text x="98.7" y="181.1">7</text>
<text x="101" y="182.4">7</text>
<text x="101" y="184.9">8</text>
<text x="45.3" y="190">11</text>
<text x="48.9" y="186.2">9</text>
<text x="48.9" y="188.7">10</text>
<text x="48.9" y="191.3">11</text>
<text x="97.4" y="188.7">10</text>
<text x="97.4" y="191.3">11</text>
<text x="98.7" y="186.2">9</text>
<text x="101" y="187.5">9</text>
<text x="101" y="190">10</text>
<text x="45.3" y="192.6">12</text>
<text x="45.3" y="195.1">13</text>
<text x="48.9" y="193.8">12</text>
<text x="48.9" y="196.4">13</text>
<text x="97.4" y="193.8">12</text>
<text x="97.4" y="196.4">13</text>
<text x="101" y="192.6">11</text>
<text x="101" y="195.1">12</text>
<text x="101" y="197.6">13</text>
<text x="45.3" y="200.2">15</text>
<text x="45.3" y="202.7">16</text>
<text x="48.9" y="198.9">14</text>
<text x="48.9" y="201.4">15</text>
<text x="48.9" y="204">16</text>
<text x="97.4" y="198.9">14</text>
<text x="97.4" y="201.4">15</text>
<text x="97.4" y="204">16</text>
<text x="101" y="200.2">14</text>
<text x="101" y="202.7">15</text>
<text x="195.2" y="201.4">1</text>
<text x="195.2" y="204">2</text>
<text x="197.5" y="202.7">ALERT#</text>
<text x="224.4" y="202.7">DGND</text>
<text x="232.3" y="204">15</text>
<text x="232.3" y="201.4">16</text>
<text x="45.3" y="205.3">17</text>
<text x="48.9" y="206.5">17</text>
<text x="48.9" y="209.1">18</text>
<text x="97.4" y="206.5">17</text>
<text x="97.4" y="209.1">18</text>
<text x="101" y="205.3">16</text>
<text x="101" y="207.8">17</text>
<text x="195.2" y="206.5">3</text>
<text x="195.2" y="209.1">4</text>
<text x="197.5" y="205.3">CLEAR#</text>
<text x="197.5" y="207.8">RESET#</text>
<text x="224.7" y="205.3">DVCC</text>
<text x="225.2" y="207.8">SCLK</text>
<text x="232.3" y="209.1">13</text>
<text x="232.3" y="206.5">14</text>
<text x="342.5" y="207.8">1</text>
<text x="344.9" y="209.1">ADDR</text>
<text x="363.9" y="209.1">SCL</text>
<text x="369.4" y="207.8">10</text>
<text x="45.3" y="210.3">19</text>
<text x="48.9" y="211.6">19</text>
<text x="97.4" y="211.6">19</text>
<text x="101" y="210.3">18</text>
<text x="101" y="212.9">19</text>
<text x="195.2" y="211.6">5</text>
<text x="195.2" y="214.1">6</text>
<text x="197.5" y="210.3">VREFIN/VREFOUT</text>
<text x="197.5" y="212.9">AGND</text>
<text x="197.5" y="215.4">VSS</text>
<text x="223.5" y="210.3">SYNC#</text>
<text x="223.8" y="215.4">LDAC#</text>
<text x="227.4" y="212.9">SDI</text>
<text x="232.3" y="214.1">11</text>
<text x="232.3" y="211.6">12</text>
<text x="342.5" y="210.3">2</text>
<text x="342.5" y="212.9">3</text>
<text x="342.5" y="215.4">4</text>
<text x="344.9" y="211.6">ALERT/RDY</text>
<text x="344.9" y="214.1">GND</text>
<text x="363.5" y="214.1">VDD</text>
<text x="363.6" y="211.6">SDA</text>
<text x="369.4" y="215.4">7</text>
<text x="369.4" y="212.9">8</text>
<text x="369.4" y="210.3">9</text>
<text x="195.2" y="216.7">7</text>
<text x="195.2" y="219.2">8</text>
<text x="197.5" y="218">VOUT</text>
<text x="197.5" y="220.5">VDD</text>
<text x="226.2" y="218">SDO</text>
<text x="226.2" y="220.5">DNC</text>
<text x="232.3" y="219.2">9</text>
<text x="232.3" y="216.7">10</text>
<text x="342.5" y="218">5</text>
<text x="344.9" y="216.7">AIN0</text>
<text x="344.9" y="219.2">AIN1</text>
<text x="363.2" y="219.2">AIN2</text>
<text x="363.2" y="216.7">AIN3</text>
<text x="369.4" y="218">6</text>
</g>
<g font-size="2.3" fill="#00f">
<text x="178.8" y="29.8">10uF</text>
<text x="298.2" y="28.5">10k</text>
<text x="214.4" y="31">ICL7660AIBAZA-T</text>
<text x="261.4" y="31">10uF</text>
<text x="242.3" y="36.1">10uF</text>
<text x="267.2" y="37.4">VREF1.0</text>
<text x="284.2" y="47.5">1uF</text>
<text x="350.4" y="42.5">WE</text>
<text x="308.4" y="50.1">ADR510ARTZ-REEL7</text>
<text x="368" y="48.8">PZ254R-11-03P</text>
<text x="189" y="65.3">1uF</text>
<text x="253.7" y="66.6">VREF2.5</text>
<text x="208" y="74.2">ADR4525ARZ/(TOKMAS)</text>
<text x="243.6" y="74.2">100nF</text>
<text x="45.5" y="79.3">EN</text>
<text x="45.5" y="81.8">VP</text>
<text x="95" y="80.6">MOSI</text>
<text x="95" y="83.1">SCL</text>
<text x="45.5" y="84.4">VN</text>
<text x="45.5" y="86.9">IO34</text>
<text x="45.5" y="89.5">IO35</text>
<text x="77.2" y="86.9">RX</text>
<text x="77.2" y="84.4">TX</text>
<text x="45.5" y="92">IO32</text>
<text x="45.5" y="94.5">IO33</text>
<text x="77.2" y="92">GND</text>
<text x="95" y="95.8">MISO</text>
<text x="95" y="90.7">SDA</text>
<text x="24.6" y="98.3">GAIN1</text>
<text x="24.6" y="100.9">GAIN2</text>
<text x="95" y="98.3">SCK</text>
<text x="95" y="100.9">CS1</text>
<text x="308.4" y="100.9">100nF</text>
<text x="45.5" y="102.2">IO27</text>
<text x="45.5" y="104.7">IO14</text>
<text x="45.5" y="107.2">IO12</text>
<text x="77.2" y="107.2">IO4</text>
<text x="77.2" y="104.7">IO16</text>
<text x="77.2" y="102.2">IO17</text>
<text x="45.5" y="109.8">GND 14</text>
<text x="45.5" y="112.3">IO13</text>
<text x="77.2" y="112.3">IO2</text>
<text x="77.2" y="109.8">IO0</text>
<text x="308.4" y="109.8">10k</text>
<text x="384.6" y="111">LMC6484AIMX/NOPB</text>
<text x="45.5" y="114.9">D2</text>
<text x="45.5" y="117.4">D3</text>
<text x="45.5" y="119.9">CMD 18</text>
<text x="77.2" y="119.9">D0</text>
<text x="77.2" y="117.4">D1</text>
<text x="77.2" y="114.9">IO15</text>
<text x="145.2" y="117.4">VRAMP</text>
<text x="171.2" y="119.9">2k</text>
<text x="194.1" y="114.9">1M</text>
<text x="237.2" y="117.4">GAIN1</text>
<text x="251.9" y="117.4">GAIN2</text>
<text x="308.4" y="119.9">1M</text>
<text x="77.2" y="122.5">CLK</text>
<text x="194.1" y="125">10k</text>
<text x="274.1" y="122.5">TS5A3160DBVR</text>
<text x="54.4" y="127.6">ESP32-DevKitC</text>
<text x="185.2" y="131.4">100nF</text>
<text x="205.5" y="127.6">TS5A3160DBVR</text>
<text x="307.1" y="128.8">10nF</text>
<text x="383.3" y="131.4">LMC6484AIMX/NOPB</text>
<text x="305.8" y="141.5">100nF</text>
<text x="354.1" y="140.3">10k</text>
<text x="218.3" y="146.6">WE</text>
<text x="264.6" y="151.7">VRAMP</text>
<text x="335" y="151.7">10k</text>
<text x="376.9" y="154.2">1k</text>
<text x="399.8" y="151.7">VOUT</text>
<text x="272.8" y="161.8">LMC6484AIMX/NOPB</text>
<text x="305.8" y="160.6">100nF</text>
<text x="347.7" y="159.3">LMC6484AIMX/NOPB</text>
<text x="390.9" y="160.6">470nF</text>
<text x="39.1" y="164.4">3V3</text>
<text x="39.1" y="166.9">EN</text>
<text x="91.2" y="165.7">GND</text>
<text x="321.8" y="166.9">VREF1.0</text>
<text x="39.1" y="169.5">VP</text>
<text x="39.1" y="172">VN</text>
<text x="91.2" y="168.2">MOSI 2</text>
<text x="91.2" y="173.3">TX</text>
<text x="91.2" y="170.7">SCL</text>
<text x="39.1" y="174.5">IO34</text>
<text x="39.1" y="177.1">IO35</text>
<text x="39.1" y="179.6">IO32</text>
<text x="91.2" y="175.8">RX</text>
<text x="91.2" y="178.4">SDA</text>
<text x="39.1" y="184.7">GAIN1</text>
<text x="39.1" y="182.2">IO33</text>
<text x="91.2" y="186">SCK</text>
<text x="91.2" y="183.4">MISO 8</text>
<text x="91.2" y="180.9">GND</text>
<text x="39.1" y="187.2">GAIN210</text>
<text x="39.1" y="189.8">IO27</text>
<text x="91.2" y="188.5">CS1</text>
<text x="91.2" y="191.1">IO17</text>
<text x="39.1" y="192.3">IO14</text>
<text x="39.1" y="194.9">IO12</text>
<text x="39.1" y="197.4">GND 14</text>
<text x="91.2" y="196.1">IO4</text>
<text x="91.2" y="193.6">IO16</text>
<text x="39.1" y="199.9">IO13</text>
<text x="39.1" y="202.5">D2</text>
<text x="91.2" y="203.8">IO15</text>
<text x="91.2" y="201.2">IO2</text>
<text x="91.2" y="198.7">IO0</text>
<text x="368" y="201.2">5k</text>
<text x="382" y="201.2">5k</text>
<text x="39.1" y="205">D3</text>
<text x="39.1" y="207.6">CMD 18</text>
<text x="91.2" y="208.8">D0</text>
<text x="91.2" y="206.3">D1</text>
<text x="246.1" y="207.6">SCK</text>
<text x="394.7" y="208.8">SCL</text>
<text x="39.1" y="210.1">+5V</text>
<text x="91.2" y="211.4">CLK</text>
<text x="173.3" y="210.1">VREF2.5</text>
<text x="246.1" y="212.6">MOSI</text>
<text x="246.1" y="210.1">CS1</text>
<text x="394.7" y="211.4">SDA</text>
<text x="44.2" y="217.7">PM2.54-1*19</text>
<text x="95" y="217.7">PM2.54-1*19</text>
<text x="174.4" y="217.7">VRAMP</text>
<text x="246.1" y="217.7">MISO</text>
<text x="324.8" y="216.5">VOUT</text>
<text x="388.4" y="220.3">100nF</text>
<text x="191.5" y="226.6">100nF</text>
<text x="205.5" y="225.3">AD5761RBRUZ</text>
<text x="347.7" y="224.1">ADS1115IDGSR</text>
</g>
<g font-size="2" fill="#a00000">
<text x="394.7" y="103.4">2</text>
<text x="393.4" y="123.7">4</text>
<text x="299.5" y="149.1">1</text>
<text x="357.9" y="151.6">3</text>
</g>
</svg>
